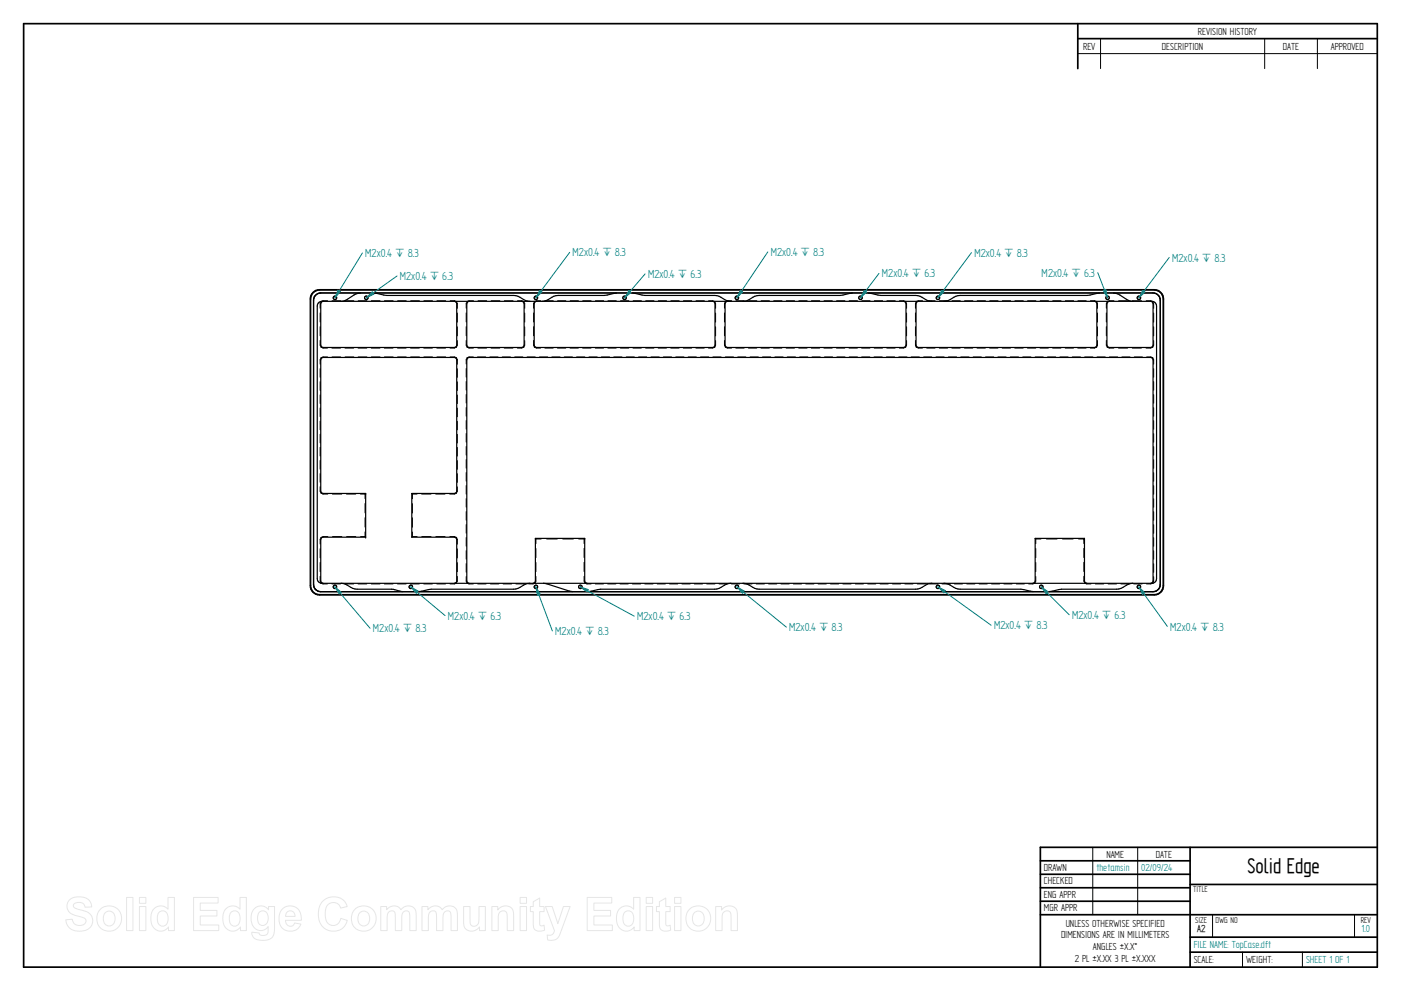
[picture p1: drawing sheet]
<svg xmlns="http://www.w3.org/2000/svg" width="594mm" height="420mm" viewBox="0 0 594 420" stroke-linecap="round" stroke-linejoin="round" font-family="sans-serif">
<g fill="none" stroke="#000" stroke-width=".72">
<path d="M10 10h574v400h-574zM457 10v19.1M457 16.4h127M504.6 359.2v50.8M584 359.2h-142.9v50.8M441.1 365h63.5M441.1 370.7h63.5M441.1 376.4h63.5M504.6 375h79.4M441.1 382.1h63.5M441.1 387.8h142.9M504.6 397.3h79.4"/>
<path d="M504.6 403.7h79.4"/>
</g>
<g fill="none" stroke="#000" stroke-width=".42">
<path d="M466.7 16.4v12.7M536.3 16.4v12.7M558.6 16.4v12.7M457 22.7h127M135.8 132.7v3.8M135.8 138.5v3.9M135.8 128.4v2.3M136.4 127.7l-.4 .4M138.9 127.5l-2.2 .1M140.8 127.5h3.6M146.3 127.5h3.7M151.9 127.5h3.7"/>
<path d="M157.5 127.5h3.7M163 127.5h3.7M168.6 127.5h3.6M174.2 127.5h3.6M179.7 127.5h3.7M185.3 127.5h3.7M190.9 127.5l2.1 .1M193.3 127.7l.5 .4M193.9 128.5v2.2M193.9 132.7v3.9M193.9 138.6v3.8M197.7 132.7v3.8"/>
<path d="M197.7 138.5v3.9M197.7 128.4v2.3M198.3 127.7l-.4 .4M200.8 127.5l-2.1 .1M202.7 127.5h3.7M208.3 127.5h3.7M213.9 127.5h3.6M219.4 127.5l2.2 .1M221.9 127.7l.4 .4M222.5 128.5v2.2M222.5 132.7v3.9M222.5 138.6v3.8"/>
<path d="M226.3 132.7v3.8M226.3 138.5v3.9M226.3 128.4v2.3M226.9 127.7l-.4 .4M229.3 127.5l-2.1 .1M231.1 127.5h3.5M236.4 127.5h3.5M241.8 127.5h3.5M247.1 127.5h3.5M252.5 127.5h3.5M257.8 127.5h3.5M263.1 127.5h3.6"/>
<path d="M268.5 127.5h3.5M273.8 127.5h3.5M279.1 127.5h3.6M284.5 127.5h3.5M289.8 127.5h3.5M295.1 127.5h3.6M300.5 127.5l2 .1M302.8 127.7l.5 .4M303.4 128.5v2.2M303.4 132.7v3.9M303.4 138.6v3.8M307.2 132.7v3.8"/>
<path d="M307.2 138.5v3.9M307.3 128.4l-.1 2.3M307.8 127.7l-.4 .4M310.3 127.5l-2.1 .1M312.1 127.5h3.5M317.4 127.5h3.5M322.7 127.5h3.6M328.1 127.5h3.5M333.4 127.5h3.5M338.7 127.5h3.6M344.1 127.5h3.5M349.4 127.5h3.5"/>
<path d="M354.7 127.5h3.6M360.1 127.5h3.5M365.4 127.5h3.5M370.7 127.5h3.6M376.1 127.5h3.5M381.4 127.5l2.1 .1M383.8 127.7l.4 .4M384.4 128.5v2.2M384.4 132.7v3.9M384.4 138.6v3.8M388.2 132.7v3.8M388.2 138.5v3.9"/>
<path d="M388.2 128.4v2.3M388.8 127.7l-.4 .4M391.2 127.5l-2 .1M393 127.5h3.5M398.4 127.5h3.5M403.7 127.5h3.5M409 127.5h3.5M414.4 127.5h3.5M419.7 127.5h3.5M425 127.5h3.5M430.4 127.5h3.5M435.7 127.5h3.5"/>
<path d="M441.1 127.5h3.5M446.4 127.5h3.5M451.7 127.5h3.5M457.1 127.5h3.5M462.4 127.5l2 .1M464.8 127.7l.4 .4M465.3 128.5l.1 2.2M465.4 132.7v3.9M465.4 138.6v3.8M469.1 132.7v3.8M469.1 138.5v3.9M469.2 128.4l-.1 2.3"/>
<path d="M469.8 127.7l-.5 .4M472.3 127.5l-2.2 .1M474.3 127.5h3.9M480.2 127.5h3.8M486 127.5l2.3 .1M488.6 127.7l.4 .4M489.1 128.5l.1 2.2M489.2 132.7v3.9M489.2 138.6v3.8M135.8 156.3v3.6M135.8 144.4v2.2M135.8 152.3v2.1"/>
<path d="M136 146.9l.4 .5M136.4 151.5l-.4 .4M136.7 147.5l2.1 .1M138.9 151.3l-2.2 .1M140.8 147.6h3.6M140.8 151.3h3.6M146.3 147.6h3.7M146.3 151.3h3.7M151.8 147.6h3.7M151.9 151.3h3.7M157.4 147.6h3.7M157.5 151.3h3.7"/>
<path d="M163 147.6h3.7M163 151.3h3.7M168.6 147.6h3.6M168.6 151.3h3.6M174.1 147.6h3.7M174.2 151.3h3.6M179.7 147.6h3.6M179.7 151.3h3.7M185.2 147.6h3.7M185.3 151.3h3.7M190.9 151.3l2.1 .1M192.9 147.5l-2.1 .1"/>
<path d="M193.3 151.5l.5 .5M193.7 146.9l-.4 .5M193.9 152.3v2.1M193.9 156.3v3.7M193.9 144.4l-.1 2.2M197.7 156.3v3.6M197.7 144.4v2.2M197.7 152.3v2M197.9 146.9l.4 .5M198.3 151.5l-.4 .4M198.6 147.5l2.1 .1M200.7 151.3l-2 .1"/>
<path d="M202.5 151.3h3.4M202.6 147.6h3.7M207.7 151.3h3.5M208.2 147.6h3.7M213 151.3h3.4M213.8 147.6h3.7M218.3 151.3h3.4M221.5 147.5l-2.1 .1M222.3 146.9l-.4 .5M222.5 144.4l-.1 2.2M223.5 151.3h3.4M226.3 144.4v2.2"/>
<path d="M226.4 146.9l.5 .5M227.2 147.5l2 .1M228.8 151.3h3.4M231 147.6h3.6M234 151.3h3.5M236.4 147.6h3.5M239.3 151.3h3.4M241.7 147.6h3.5M244.5 151.3h3.5M247.1 147.6h3.5M249.8 151.3h3.4M252.4 147.6h3.5"/>
<path d="M255 151.3h3.5M257.8 147.6h3.5M260.3 151.3h3.4M263.1 147.6h3.5M265.6 151.3h3.4M268.4 147.6h3.5M270.8 151.3h3.4M273.8 147.6h3.5M276 151.3h3.5M279.1 147.6h3.5M281.3 151.3h3.5M284.4 147.6h3.5"/>
<path d="M286.5 151.3h3.5M289.8 147.6h3.5M291.8 151.3h3.5M295.1 147.6h3.5M297 151.3h3.5M302.3 151.3h3.5M302.5 147.5l-2.1 .1M303.2 146.9l-.4 .5M303.4 144.4v2.2M307.2 144.4l.1 2.2M307.4 146.9l.4 .5M307.6 151.3h3.4"/>
<path d="M308.1 147.5l2.1 .1M312 147.6h3.5M312.8 151.3h3.5M317.4 147.6h3.5M318.1 151.3h3.5M322.7 147.6h3.5M323.3 151.3h3.5M328 147.6h3.5M328.6 151.3h3.5M333.4 147.6h3.5M333.8 151.3h3.5M338.7 147.6h3.5"/>
<path d="M339.1 151.3h3.5M344 147.6h3.6M344.3 151.3h3.5M349.4 147.6h3.5M349.6 151.3h3.5M354.7 147.6h3.5M354.9 151.3h3.4M360 147.6h3.6M360.1 151.3h3.5M365.4 151.3h3.4M365.4 147.6h3.5M370.6 151.3h3.5"/>
<path d="M370.7 147.6h3.5M375.9 151.3h3.4M376 147.6h3.6M381.1 151.3h3.5M383.4 147.5l-2 .1M384.2 146.9l-.4 .5M384.4 144.4l-.1 2.2M386.4 151.3h3.4M388.2 144.4v2.2M388.4 146.9l.4 .5M389.1 147.5l2.1 .1M391.7 151.3h3.4"/>
<path d="M393 147.6h3.5M396.9 151.3h3.4M398.3 147.6h3.5M402.2 151.3h3.4M403.6 147.6h3.6M407.4 151.3h3.5M409 147.6h3.5M412.7 151.3h3.4M414.3 147.6h3.5M417.9 151.3h3.5M419.6 147.6h3.6M423.2 151.3h3.4"/>
<path d="M425 147.6h3.5M428.4 151.3h3.5M430.3 147.6h3.6M433.7 151.3h3.4M435.7 147.6h3.5M438.9 151.3h3.5M441 147.6h3.5M444.2 151.3h3.5M446.4 147.6h3.5M449.4 151.3h3.5M451.7 147.6h3.5M454.7 151.3h3.5"/>
<path d="M457 147.6h3.5M459.9 151.3h3.5M464.4 147.5l-2 .1M465.2 146.9l-.5 .5M465.2 151.3h3.5M465.4 144.4l-.1 2.2M469.1 144.4l.1 2.2M469.3 146.9l.4 .5M470.1 147.5l2.2 .1M470.4 151.3h3.5M474.3 147.6h3.8M475.7 151.3h3.5"/>
<path d="M480.1 147.6h3.9M481 151.3h3.4M486.2 151.3l2.1 .1M488.2 147.5l-2.2 .1M488.6 151.5l.4 .5M489 146.9l-.4 .5M489.1 152.3l.1 2.1M489.2 156.3v3.6M489.2 144.4l-.1 2.2M135.8 161.8v3.7M135.8 167.4v3.7M135.8 173v3.7"/>
<path d="M135.8 178.6v3.6M193.9 161.9v3.7M193.9 167.5v3.6M193.9 173v3.7M193.9 178.6v3.6M197.7 161.8v3.6M197.7 167.3v3.6M197.7 172.8v3.6M197.7 178.3v3.6M489.2 161.8v3.6M489.2 167.3v3.6M489.2 172.8v3.7"/>
<path d="M489.2 178.4v3.6M135.8 184.1v3.7M135.8 189.7v3.6M135.8 195.2v3.7M193.9 184.2v3.6M193.9 189.7v3.7M193.9 195.3v3.7M197.7 183.8v3.7M197.7 189.3v3.7M197.7 194.9v3.6M489.2 183.9v3.6M489.2 189.4v3.6"/>
<path d="M489.2 194.9v3.6M135.8 200.8v3.7M135.8 206.4v2.1M136 208.8l.4 .5M136.7 209.4l2.3 .1M141 209.5h3.9M146.9 209.5h3.9M152.9 209.5h1.9M154.8 209.5v1.9M154.8 213.5v4M154.8 219.5v4M154.9 209.4l-.1 .1"/>
<path d="M155.1 209.2h.1M174.6 209.2l.1 .1M174.9 209.5h.1M174.9 209.5h1.9M174.9 209.5v2M174.9 213.5v4M174.9 219.5v4M178.8 209.5h3.9M184.8 209.5h3.9M192.9 209.4l-2.2 .1M193.7 208.9l-.4 .4M193.9 200.8v3.7"/>
<path d="M193.9 206.4l-.1 2.1M197.7 200.4v3.6M197.7 205.9v3.6M197.7 211.4v3.6M197.7 216.9v3.7M489.2 200.4v3.6M489.2 205.9v3.7M489.2 211.5v3.6M489.2 217v3.6M135.8 232.7v3.8M135.8 238.5v3.9M135.8 228.4v2.3"/>
<path d="M136.4 227.7l-.4 .4M139 227.5l-2.3 .1M141 227.5h3.9M147 227.5h3.9M152.9 227.5h1.9M154.8 227.5l.1 .1M154.8 225.5v2M155.1 227.8h.1M174.7 227.7l-.1 .1M174.9 227.5l-.1 .1M174.9 225.6v1.9M174.9 227.5h2"/>
<path d="M178.9 227.5h3.9M184.8 227.5h3.9M190.7 227.5l2.3 .1M193.3 227.7l.5 .5M193.9 228.5v2.2M193.9 232.7v3.9M193.9 238.5v3.9M197.7 222.4v3.7M197.7 227.9v3.7M197.7 233.5v3.6M197.7 239v3.6M227 228.3h.1"/>
<path d="M227.2 228.4v.1M227.2 228.5v2M227.2 232.5v3.9M227.2 238.5v3.9M227.2 228.5h2.3M231.8 228.5h4.5M238.6 228.5h4.5M245.4 228.5h2.3M247.7 228.5v2M247.7 232.5v3.9M247.7 238.4v3.9M247.8 228.4l-.1 .1"/>
<path d="M247.9 228.3h.1M438.9 228.3h.1M439.1 228.5h.1M439.2 228.5h2.2M439.2 228.5v2M439.2 232.5v3.9M439.2 238.5v3.9M443.7 228.5h4.5M450.5 228.5h4.5M457.4 228.5h2.2M459.6 228.5h.1M459.6 228.5v2"/>
<path d="M459.6 232.5v3.9M459.6 238.4v3.9M459.9 228.3h-.1M489.2 222.5v3.6M489.2 228v3.6M489.2 233.5v3.6M489.2 239v3.7M135.8 244.3v2.3M136 246.9l.4 .5M136.7 247.5l2.1 .1M140.8 247.6h3.6M146.3 247.6h3.7"/>
<path d="M151.8 247.6h3.7M157.4 247.6h3.7M163 247.6h3.7M168.6 247.6h3.6M174.1 247.6h3.7M179.7 247.6h3.6M185.2 247.6h3.7M192.9 247.5l-2.1 .1M193.7 247l-.4 .4M193.9 244.4l-.1 2.2M197.7 244.5v2.1M197.9 246.9l.4 .5"/>
<path d="M198.6 247.5l2.1 .1M202.6 247.6h3.5M208 247.6h3.5M213.4 247.6h3.6M218.8 247.6h3.6M226.3 247.5l-2.1 .1M227.1 247l-.5 .4M227.2 244.4v2.2M247.7 244.3v2.3M247.9 246.9l.4 .5M248.6 247.5l2 .1M252.4 247.6h3.5"/>
<path d="M257.7 247.6h3.4M262.9 247.6h3.5M268.2 247.6h3.4M273.4 247.6h3.5M278.7 247.6h3.4M283.9 247.6h3.5M289.2 247.6h3.4M294.4 247.6h3.5M299.7 247.6h3.4M304.9 247.6h3.5M310.2 247.6h3.4M315.4 247.6h3.5"/>
<path d="M320.7 247.6h3.4M325.9 247.6h3.5M331.2 247.6h3.4M336.4 247.6h3.5M341.7 247.6h3.4M346.9 247.6h3.5M352.2 247.6h3.4M357.4 247.6h3.5M362.7 247.6h3.4M368 247.6h3.4M373.2 247.6h3.4M378.5 247.6h3.4"/>
<path d="M383.7 247.6h3.4M389 247.6h3.4M394.2 247.6h3.4M399.5 247.6h3.4M404.7 247.6h3.4M409.9 247.6h3.5M415.2 247.6h3.4M420.4 247.6h3.5M425.7 247.6h3.4M430.9 247.6h3.5M438.2 247.5l-2 .1M439 247l-.5 .4"/>
<path d="M439.2 244.4l-.1 2.2M459.6 244.3v2.3M459.8 246.9l.4 .5M460.5 247.5l2.1 .1M464.5 247.6h3.5M469.9 247.6h3.5M475.3 247.6h3.6M480.7 247.6h3.6M488.2 247.5l-2.1 .1M489 247l-.4 .4M489.2 244.5l-.1 2.1M463.4 359.2v28.6"/>
<path d="M482.4 359.2v28.6M514.2 387.9v9.4M574.4 387.9v9.4M526.9 403.7v6.3M552.3 403.7v6.3"/>
</g>
<g fill="none" stroke="#000" stroke-width=".51">
<path d="M132.6 124.4a3.9 3.9 0 0 1 2.9-1.4h354a3.7 3.7 0 0 1 3.7 3.7v121.6a3.7 3.7 0 0 1-3.7 3.8h-354a3.7 3.7 0 0 1-3.7-3.8v-121.6zM132.7 124a3.7 3.7 0 0 1 2.8-1.2h354a4 4 0 0 1 3.9 3.9v121.6a4 4 0 0 1-3.9 4h-354a4 4 0 0 1-4-4v-121.6a3.7 3.7 0 0 1 1.2-2.7zM133 126.6v121.9M133.1 126.6v121.9M133.2 125.9l-.2 .7M134.1 124.8l-.9 1.1M134.1 124.8l1.9-.6h352.9l1.4 .3 .5 .4M134.1 124.9l-.8 1M134.9 128.6l1.6-.8h351.9a1.97 1.97 0 0 1 2 2v115.5a1.97 1.97 0 0 1-2 2h-351.9a1.97 1.97 0 0 1-2-2v-115.5zM137 127.8l-.7 .3-.3 .7v17.5l.3 .7 .7 .3 56-.1 .7-.9v-17.5l-.3-.7-.7-.3M152.8 124.2a8.7 8.7 0 0 0-5.5 2.7l-2.8 .9M158.7 124.2l5.3 1.1h53.8a8.6 8.6 0 0 1 5.1 2.1l1.8 .4"/>
<path d="M198.9 127.8l-.7 .3-.3 .7v17.5l.3 .7 .7 .3h22.3l.7-.3 .3-.7v-17.5l-.3-.7-.7-.3M227.5 127.8l-.7 .3-.3 .7v17.5l.3 .7 .7 .3 75.1-.1 .6-.9v-17.5l-.3-.7-.7-.3M261.5 124.2l-5.3 1.1h-19.5a8.4 8.4 0 0 0-5.1 2.1l-1.8 .4M268.3 124.2l5.2 1.1h29.6a8.4 8.4 0 0 1 5 2.1l1.8 .4M308.5 127.8l-.7 .3-.3 .7v17.5l.3 .7 .7 .3 75-.1 .7-.9v-17.5l-.3-.7-.7-.3M361.5 124.2l-5.2 1.1h-34.4a8.4 8.4 0 0 0-5 2.1l-1.9 .4M368.3 124.2l5.2 1.1h14.8a8.4 8.4 0 0 1 5 2.1l1.8 .4M389.4 127.8l-.7 .3-.3 .7v17.5l.3 .7 .7 .3 75.1-.1 .6-.9v-17.5l-.3-.7-.7-.3M466.3 124.2l-5.3 1.1h-53.8a8.6 8.6 0 0 0-5.1 2.1l-1.8 .4M472.1 124.2a8.7 8.7 0 0 1 5.6 2.7l2.7 .9M487.9 127.8l.7 .3 .3 .7v17.5l-.3 .7-.7 .3h-17.5l-.7-.3-.3-.7v-17.5l.3-.7 .7-.3M490.3 124.5l-1.4-.3h-352.9l-1.9 .7"/>
<path d="M490.8 124.9l.9 1 .3 1.4v120.5M490.8 124.8l1.1 1.8M133 248.5l.2 .7M133.2 249.2l.9 1M133.3 249.1l.8 1M134.1 250.1l1.9 .7h352.9l1.4-.3M137 247.3l-.7-.3-.3-.7 .1-17.9 .9-.6h18.1v-18.6h-18.1l-.9-.6v-56.4l.9-.6h55.7l.7 .2 .3 .8-.1 56-.9 .6h-18.1v18.6h18.1l.7 .2 .3 .8v17.5l-.3 .7-.7 .3M144.6 247.3a8.4 8.4 0 0 1 5 2.2l1.9 .3 15.2 .1 4.2 .9M198.9 247.3l-.7-.3-.3-.7v-93.7l.6-1h289.4l.7 .2 .3 .8v93.7l-.3 .7-.7 .3M224.7 247.3a8.6 8.6 0 0 0-5.1 2.2l-1.8 .3h-35l-5.2 1M230.5 247.3l12.4 3.5M249 247.3l-.8-.3-.3-.7v-18h-20.9v18l-.3 .7-.7 .3"/>
<path d="M309.9 247.3a8.4 8.4 0 0 0-5 2.2l-1.8 .3h-48.4l-5.2 1M395.1 247.3a8.4 8.4 0 0 0-5 2.2l-1.8 .3h-66.4a8.4 8.4 0 0 1-5-2.2l-1.9-.3M400.3 247.3a8.6 8.6 0 0 1 5 2.2l1.9 .3h25.7l5.2 1M460.9 247.3l-.7-.3-.3-.7v-18h-21v18l-.2 .7-.8 .3M480.3 247.3a8.7 8.7 0 0 0-5 2.2l-1.8 .3h-23.4l-5.2 1M490.8 250.1l-.5 .5-1.4 .3h-352.9l-1.9-.7M491.9 247.8l-.2 1.3-.9 1M492 247.8a2.89 2.89 0 0 1-1.2 2.4"/>
<circle cx="142" cy="126.3" r=".75"/>
<circle cx="155.3" cy="126.3" r=".75"/>
<circle cx="227.3" cy="126.3" r=".75"/>
<circle cx="264.8" cy="126.3" r=".75"/>
<circle cx="312.5" cy="126.3" r=".75"/>
<circle cx="364.9" cy="126.3" r=".75"/>
<circle cx="397.7" cy="126.3" r=".75"/>
<circle cx="469.7" cy="126.3" r=".75"/>
<circle cx="482.9" cy="126.3" r=".75"/>
<circle cx="142" cy="248.8" r=".75"/>
<circle cx="174.2" cy="248.8" r=".75"/>
<circle cx="227.2" cy="248.8" r=".75"/>
<circle cx="246.1" cy="248.8" r=".75"/>
<circle cx="312.5" cy="248.8" r=".75"/>
<circle cx="397.7" cy="248.8" r=".75"/>
<circle cx="441.5" cy="248.8" r=".75"/>
<circle cx="482.9" cy="248.8" r=".75"/>
</g>
<path d="M153.7 107.3l-11.7 19" fill="none" stroke="#008080" stroke-width=".42"/>
<path d="M143.3 123l1 .6-2.3 2.7z" fill="#008080"/>
<path d="M241.6 107l-14.4 19.3M143.3 123l1 .6-2.3 2.7z" fill="none" stroke="#008080" stroke-width=".42"/>
<path d="M228.9 123.1l.9 .7-2.6 2.5z" fill="#008080"/>
<path d="M325.6 106.8l-13.1 19.5M228.9 123.1l.9 .7-2.6 2.5z" fill="none" stroke="#008080" stroke-width=".42"/>
<path d="M313.9 123l1 .7-2.4 2.6z" fill="#008080"/>
<path d="M411.9 107.1l-14.2 19.2M313.9 123l1 .7-2.4 2.6z" fill="none" stroke="#008080" stroke-width=".42"/>
<path d="M399.3 123.1l1 .7-2.6 2.5z" fill="#008080"/>
<path d="M495.8 109.2l-12.9 17.1M399.3 123.1l1 .7-2.6 2.5z" fill="none" stroke="#008080" stroke-width=".42"/>
<path d="M484.6 123.1l.9 .7-2.6 2.5z" fill="#008080"/>
<path d="M484.6 123.1l.9 .7-2.6 2.5zM482.9 248.8l12.1 16.8" fill="none" stroke="#008080" stroke-width=".42"/>
<path d="M482.9 248.8l2.6 2.5-1 .7z" fill="#008080"/>
<path d="M397.7 248.8l22.6 16.3M482.9 248.8l2.6 2.5-1 .7z" fill="none" stroke="#008080" stroke-width=".42"/>
<path d="M397.7 248.8l3.2 1.6-.7 .9z" fill="#008080"/>
<path d="M312.5 248.8l21 17.1M397.7 248.8l3.2 1.6-.7 .9z" fill="none" stroke="#008080" stroke-width=".42"/>
<path d="M312.5 248.8l3 1.8-.7 .9z" fill="#008080"/>
<path d="M227.2 248.8l7 18.7M312.5 248.8l3 1.8-.7 .9z" fill="none" stroke="#008080" stroke-width=".42"/>
<path d="M227.2 248.8l1.8 3.1-1.1 .4z" fill="#008080"/>
<path d="M142 248.8l14.9 17.6M227.2 248.8l1.8 3.1-1.1 .4z" fill="none" stroke="#008080" stroke-width=".42"/>
<path d="M142 248.8l2.7 2.3-.9 .8z" fill="#008080"/>
<path d="M168.4 117l-13.1 9.3M142 248.8l2.7 2.3-.9 .8z" fill="none" stroke="#008080" stroke-width=".42"/>
<path d="M155.3 126.3l2.6-2.6 .6 1z" fill="#008080"/>
<path d="M273.6 116.1l-8.7 10.2M155.3 126.3l2.6-2.6 .6 1z" fill="none" stroke="#008080" stroke-width=".42"/>
<path d="M266.7 123.2l.9 .8-2.7 2.3z" fill="#008080"/>
<path d="M372.7 115.9l-7.8 10.4M266.7 123.2l.9 .8-2.7 2.3z" fill="none" stroke="#008080" stroke-width=".42"/>
<path d="M366.5 123.1l.9 .7-2.5 2.5z" fill="#008080"/>
<path d="M465.5 115.6l4.1 10.7M366.5 123.1l.9 .7-2.5 2.5z" fill="none" stroke="#008080" stroke-width=".42"/>
<path d="M467.8 123.2l1.1-.4 .7 3.5z" fill="#008080"/>
<path d="M467.8 123.2l1.1-.4 .7 3.5zM441.5 248.8l11.9 11.8" fill="none" stroke="#008080" stroke-width=".42"/>
<path d="M441.5 248.8l2.9 2.1-.8 .8z" fill="#008080"/>
<path d="M246.1 248.8l22.8 12.4M441.5 248.8l2.9 2.1-.8 .8z" fill="none" stroke="#008080" stroke-width=".42"/>
<path d="M246.1 248.8l3.4 1.2-.6 1z" fill="#008080"/>
<path d="M174.2 248.8l14.5 12.2M246.1 248.8l3.4 1.2-.6 1z" fill="none" stroke="#008080" stroke-width=".42"/>
<path d="M174.2 248.8l3.1 1.8-.8 .9z" fill="#008080"/>
<path d="M174.2 248.8l3.1 1.8-.8 .9z" fill="none" stroke="#008080" stroke-width=".42"/>
<g fill="none" stroke="#e6e6e6" stroke-width=".42">
<path d="M29.5 381.5a6.7 6.7 0 0 1 8.7 .7l.7 2.3-2.8 .1a2.68 2.68 0 0 0-2.3-2 2.68 2.68 0 0 0-2.7 1.4 2.34 2.34 0 0 0 2.4 1.6l1.3 .3a4.4 4.4 0 0 1 4.2 2.9 4.4 4.4 0 0 1-1.4 5 6.9 6.9 0 0 1-9-1.5l-.7-2.3 2.7-.3a3 3 0 0 0 2.7 2.7 3 3 0 0 0 3.2-2 2.74 2.74 0 0 0-3-1.9 5 5 0 0 1-5.1-4.3l.4-1.7zM44.8 386.8a2.65 2.65 0 0 1 3.2 .1 2.65 2.65 0 0 1 .8 3.1 2.53 2.53 0 0 1-2.8 2.6 2.53 2.53 0 0 1-2.2-3.2l.3-1.5zM53.7 380.5h2.7v14h-2.7zM59.1 380.5h2.7v2.5h-2.7zM59.1 384.3h2.7v10.2h-2.7zM65.1 385.4a4.1 4.1 0 0 1 6.1 .1v-5h2.7v14h-2.4v-1.5a4.1 4.1 0 0 1-4.9 1.5 4.1 4.1 0 0 1-2.6-4.4 6.2 6.2 0 0 1 1.1-4.7zM67.6 386.7a2.27 2.27 0 0 1 2.6-.2 2.27 2.27 0 0 1 1.1 2.3 2.77 2.77 0 0 1-2.8 3.8 3.9 3.9 0 0 1-.9-5.9zM82.1 380.5h10.4v2.4h-7.6v3.1h7.1v2.4h-7.1v3.8h7.8v2.3h-10.6zM95.7 385.4a4.1 4.1 0 0 1 6.1 .1v-5h2.7v14h-2.5v-1.5a4.1 4.1 0 0 1-4.9 1.5 4.1 4.1 0 0 1-2.6-4.4 6.2 6.2 0 0 1 1.2-4.7zM98.1 386.7a2.27 2.27 0 0 1 2.6-.2 2.27 2.27 0 0 1 1.1 2.3 2.77 2.77 0 0 1-2.7 3.8 3.9 3.9 0 0 1-1-5.9zM108.1 385a4 4 0 0 1 5.8 .7v-1.4h2.5v9.2a4.2 4.2 0 0 1-4.9 5.2 3.8 3.8 0 0 1-4.7-3.2v-.3l3.1 .4a2.07 2.07 0 0 0 3.5 .3l.3-3a4 4 0 0 1-4.7 1.3 4 4 0 0 1-2.5-4.2 5.8 5.8 0 0 1 1.6-5zM110.1 386.7a2.38 2.38 0 0 1 2.8 0 2.38 2.38 0 0 1 .8 2.6 2.39 2.39 0 0 1-2.3 3.1 2.39 2.39 0 0 1-2.2-3.2l.2-1.5z"/>
<path d="M119.6 385.5a4.7 4.7 0 0 1 5.5-1 4.7 4.7 0 0 1 2.7 4.8v.9h-6.7a2.01 2.01 0 0 0 1.3 2.4 2.01 2.01 0 0 0 2.5-1.3l2.7 .5a4.9 4.9 0 0 1-6 2.8 4.9 4.9 0 0 1-3.3-5.8l.4-1.8zM121.7 386.8a2.03 2.03 0 0 1 2.3-.4 2.03 2.03 0 0 1 1.1 2.1h-4zM136.8 382.2a6.2 6.2 0 0 1 10.4 2.1l-2.8 .7a3.3 3.3 0 0 0-4-2.3 3.3 3.3 0 0 0-2.5 3.9 5.1 5.1 0 0 0 2.1 5.5 3.2 3.2 0 0 0 4.5-2.7l2.8 .8a6.3 6.3 0 0 1-7.4 4.5 6.3 6.3 0 0 1-4.9-7.1 7.7 7.7 0 0 1 1.8-5.4zM152.8 386.8a2.65 2.65 0 0 1 3.1 .1 2.65 2.65 0 0 1 .8 3.1 2.53 2.53 0 0 1-2.8 2.6 2.53 2.53 0 0 1-2.1-3.2l.2-1.5zM161.5 384.3h2.5v1.4a3.6 3.6 0 0 1 6 0 3.5 3.5 0 0 1 4.2-1.5 3.5 3.5 0 0 1 2.3 3.8v6.5h-2.7v-5.8a1.86 1.86 0 0 0-1.5-2.5 2.28 2.28 0 0 0-2 2.9v5.4h-2.7v-6.1a1.74 1.74 0 0 0-1.5-2.2 1.74 1.74 0 0 0-1.9 1.9v6.4h-2.7zM178.9 384.3h2.5v1.4a3.6 3.6 0 0 1 6.1 0 3.5 3.5 0 0 1 4.2-1.5 3.5 3.5 0 0 1 2.3 3.8v6.5h-2.7v-5.8a1.86 1.86 0 0 0-1.5-2.5 2.28 2.28 0 0 0-2 2.9v5.4h-2.7v-6.1a1.74 1.74 0 0 0-1.5-2.2 1.74 1.74 0 0 0-1.9 1.9l-.1 6.4h-2.7zM196.6 384.3h2.7v4.7a3.4 3.4 0 0 0 .9 3.5 2.2 2.2 0 0 0 2.9-2.6v-5.6h2.7v10.2h-2.5v-1.5a3.6 3.6 0 0 1-4.3 1.7 3.6 3.6 0 0 1-2.4-3.9zM208.6 384.3h2.5v1.5a3.6 3.6 0 0 1 4.3-1.7 3.6 3.6 0 0 1 2.4 4.1v6.3h-2.7v-5.2a2.28 2.28 0 0 0-1.7-3.1 2.36 2.36 0 0 0-2.1 3v5.3h-2.7zM220.5 380.5h2.8v2.5h-2.8zM220.5 384.3h2.8v10.2h-2.8zM226.1 382.3l2.7-1.6v3.6h1.9v2.2h-1.9v4.1a1.41 1.41 0 0 0 .6 1.9l1.3-.2 .2 2.1a3 3 0 0 1-4.7-1.5l-.1-6.4h-1.2v-2.2h1.2zM231.3 384.3h2.8l2.5 7.3 2.3-7.3h2.9l-4.3 11.6a3.9 3.9 0 0 1-5.3 2.6l-.2-2.1a2.17 2.17 0 0 0 3.1-1.8z"/>
<path d="M249 380.5h10.4v2.4h-7.6v3.1h7.1v2.4h-7.1v3.8h7.9v2.3h-10.7zM262.6 385.4a4.1 4.1 0 0 1 6.1 .1v-5h2.7v14h-2.5v-1.5a4.1 4.1 0 0 1-4.9 1.5 4.1 4.1 0 0 1-2.6-4.4 6.2 6.2 0 0 1 1.2-4.7zM265.1 386.7a2.27 2.27 0 0 1 2.5-.2 2.27 2.27 0 0 1 1.1 2.3 2.77 2.77 0 0 1-2.7 3.8 3.9 3.9 0 0 1-.9-5.9zM274 380.5h2.7v2.5h-2.7zM274 384.3h2.7v10.2h-2.7zM279.6 382.3l2.7-1.6v3.6h1.9v2.2h-1.9v4.1a1.41 1.41 0 0 0 .6 1.9l1.3-.2 .2 2.1a3 3 0 0 1-4.7-1.5l-.1-6.4h-1.2v-2.2h1.2zM286 380.5h2.7v2.5h-2.7zM286 384.3h2.7v10.2h-2.7zM294.6 386.8a2.65 2.65 0 0 1 3.2 .1 2.65 2.65 0 0 1 .8 3.1 2.53 2.53 0 0 1-2.8 2.6 2.53 2.53 0 0 1-2.2-3.2l.3-1.5zM303.5 384.3h2.5v1.5a3.6 3.6 0 0 1 4.3-1.7 3.6 3.6 0 0 1 2.4 4.1v6.3h-2.7v-5.2a2.28 2.28 0 0 0-1.7-3.1 2.36 2.36 0 0 0-2.1 3v5.3h-2.7z"/>
<circle cx="46.4" cy="389.4" r="5.3"/>
<circle cx="154.4" cy="389.4" r="5.3"/>
<circle cx="296.2" cy="389.4" r="5.3"/>
</g>
<text font-size="10.1" x="529" y="370.2">Solid Edge</text>
<g font-size="5.6" fill="#008080">
<text x="154.9" y="109">M2x0.4 ` 8.3</text>
<text x="242.8" y="108.7">M2x0.4 ` 8.3</text>
<text x="326.8" y="108.5">M2x0.4 ` 8.3</text>
<text x="413.2" y="108.9">M2x0.4 ` 8.3</text>
<text x="497" y="110.9">M2x0.4 ` 8.3</text>
<text x="169.5" y="118.8">M2x0.4 ` 6.3</text>
<text x="274.8" y="117.9">M2x0.4 ` 6.3</text>
<text x="374" y="117.6">M2x0.4 ` 6.3</text>
<text x="441.7" y="117.3">M2x0.4 ` 6.3</text>
<text x="189.9" y="262.7">M2x0.4 ` 6.3</text>
<text x="270.2" y="263">M2x0.4 ` 6.3</text>
<text x="454.6" y="262.4">M2x0.4 ` 6.3</text>
<text x="158.2" y="268.1">M2x0.4 ` 8.3</text>
<text x="235.5" y="269.2">M2x0.4 ` 8.3</text>
<text x="334.6" y="267.6">M2x0.4 ` 8.3</text>
<text x="421.5" y="266.8">M2x0.4 ` 8.3</text>
<text x="496.2" y="267.3">M2x0.4 ` 8.3</text>
</g>
<g font-size="4.9">
<text x="507.9" y="14.7">REVISION HISTORY</text>
<text x="459.3" y="21">REV</text>
<text x="492.7" y="21">DESCRIPTION</text>
<text x="544" y="21">DATE</text>
<text x="564.3" y="21">APPROVED</text>
<text x="469.1" y="363.6">NAME</text>
<text x="490.1" y="363.6">DATE</text>
<text x="442.7" y="369.3">DRAWN</text>
<text x="442.7" y="375">CHECKED</text>
<text x="442.7" y="380.7">ENG APPR</text>
<text x="442.7" y="386.4">MGR APPR</text>
<text x="451.9" y="392.9">UNLESS OTHERWISE SPECIFIED</text>
<text x="449.9" y="397.9">DIMENSIONS ARE IN MILLIMETERS</text>
<text x="455.7" y="407.8">2 PL ±X.XX 3 PL ±X.XXX</text>
<text x="463.5" y="402.9">ANGLES ±X.X°</text>
<text x="506.2" y="408.3">SCALE:</text>
<text x="528.4" y="408.3">WEIGHT:</text>
</g>
<g font-size="4.9" fill="#008080">
<text x="464.9" y="369.3">thetamsin</text>
<text x="483.9" y="369.3">02/09/24</text>
<text x="577.4" y="395.4">1.0</text>
<text x="506.2" y="402">FILE NAME: TopCase.dft</text>
<text x="553.8" y="408.4">SHEET 1 OF 1</text>
</g>
<text font-size="4.8" x="507.7" y="395.3">A2</text>
<g font-size="4.1">
<text x="505.9" y="378.3">TITLE</text>
<text x="506.9" y="391.1">SIZE</text>
<text x="515.4" y="391.1">DWG NO</text>
<text x="577" y="391.1">REV</text>
</g>
</svg>
